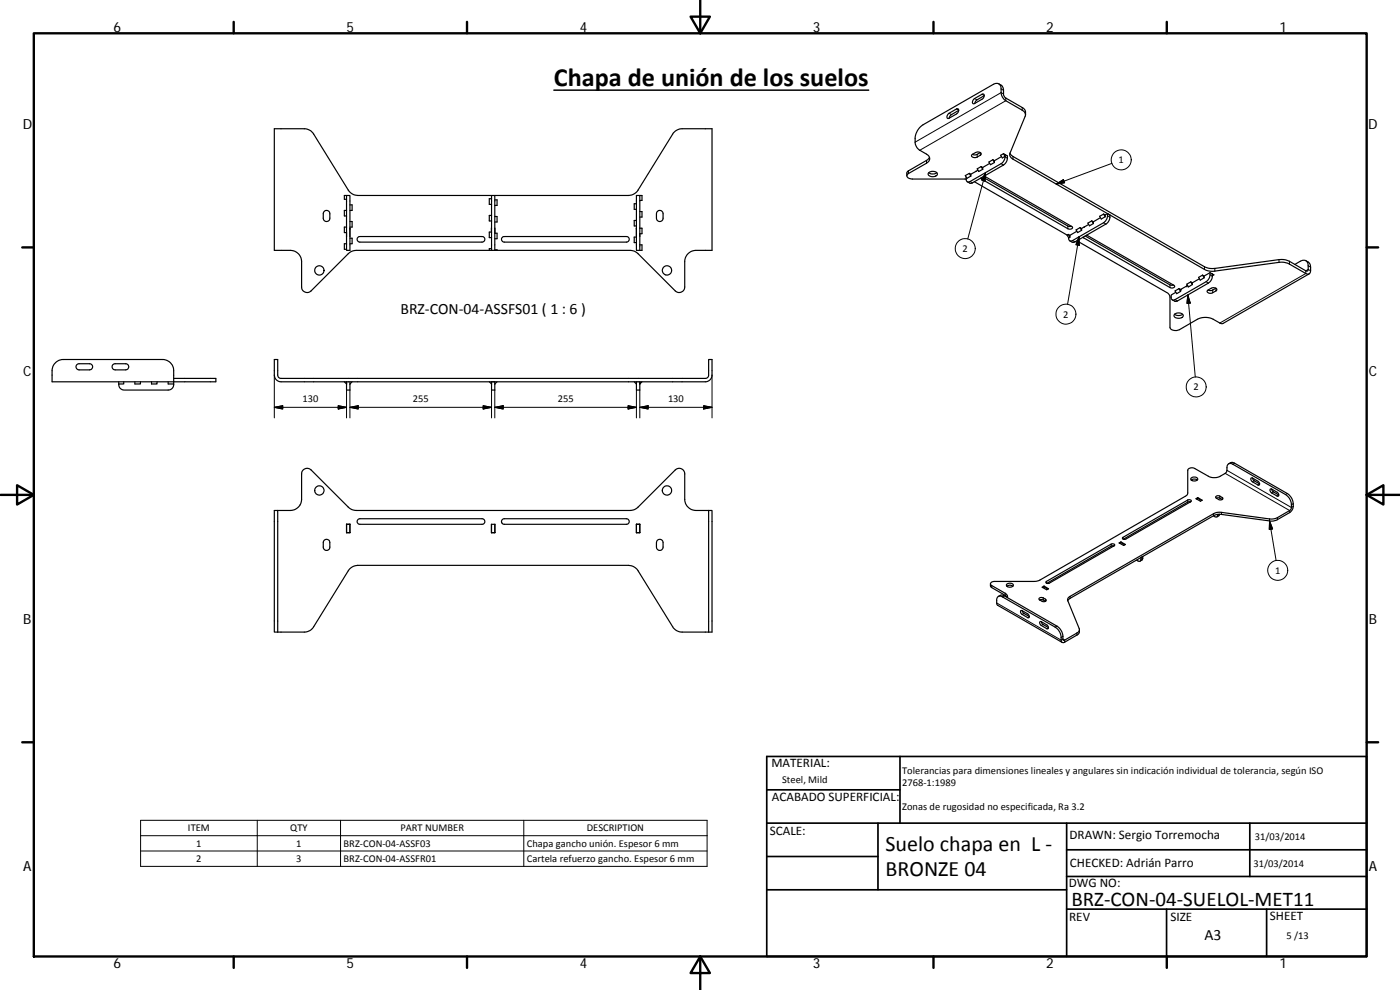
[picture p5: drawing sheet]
<svg xmlns="http://www.w3.org/2000/svg" width="420mm" height="297mm" viewBox="0 0 420 297" stroke-linecap="round" stroke-linejoin="round" font-family="sans-serif">
<g fill="none" stroke="#000" stroke-width=".36">
<path d="M284.7 34.1l2.4-1.4a.51 .51 0 0 1 .6 .2 .51 .51 0 0 1-.1 .6l-.5 .7-2.3 1.3a.57 .57 0 0 1-.7-.3 .57 .57 0 0 1 .3-.8zM287.7 33.1l-2.3 1.4-.5 .9M292.3 29.7l2.4-1.4a.57 .57 0 0 1 .8 .3 .57 .57 0 0 1-.3 .7l-2.7 1.8a.51 .51 0 0 1-.7-.2 .51 .51 0 0 1 .1-.7zM295.4 28.7l-2.2 1.3-.6 1M299.8 25.1a2.42 2.42 0 0 1 1.4 3.1l.5 1.1 5.6 3.3 .5 .8v1M104 58.7h1v16.4h-1zM104 58.7h-.7v1.1h.7M147.5 58.7h-40.1a3.5 3.5 0 0 1-2.9-1.7l-10.4-16.8a3.3 3.3 0 0 0-2.8-1.6h-9v36.5h4.9a3.4 3.4 0 0 1 3.3 3.4v7.6a1.67 1.67 0 0 0 1 1.5 1.67 1.67 0 0 0 1.9-.3l11.1-11.2 1.5-.9 41.5-.1M147.5 59.6h-.7v1.7h.7M147.5 58.7v16.4h1M147.5 58.7h1v16.4M148.5 58.7h40.1a3.5 3.5 0 0 0 2.9-1.7l10.4-16.8a3.4 3.4 0 0 1 2.8-1.6h9v36.5h-4.9a3.4 3.4 0 0 0-3.3 3.4v7.6a1.67 1.67 0 0 1-1 1.5 1.67 1.67 0 0 1-1.8-.3l-11.2-11.2-1.5-.9-41.5-.1"/>
<path d="M148.5 60h.7v1.6h-.7M192 58.7h.7v1.4h-.7M278.7 51.8a1.59 1.59 0 0 1 2.6 .5 1.66 1.66 0 0 1-2.8-.1zM278.7 51.8a2.1 2.1 0 0 0 2.4 0M279 47.2l-.7 .8-5.8 3.4-.3 .4-.1 .9M290 53.7h-16.2a1.16 1.16 0 0 1-1.5-1.4l5.8-3.3a1.44 1.44 0 0 0 .9-1.4 1.44 1.44 0 0 0-.9-1.4l-2.1-1.1a2.97 2.97 0 0 1-1.4-2.4 5.5 5.5 0 0 1 2.4-5.2l21.1-12.2a1.44 1.44 0 0 1 1.7-.1 1.44 1.44 0 0 1 .6 1.5v1.1a3.1 3.1 0 0 0 1.4 2.4l5 2.9a1.45 1.45 0 0 1 .9 1.8l-4.6 11.1a1.43 1.43 0 0 0 .9 1.8l57.5 33a5.1 5.1 0 0 0 3.1 .5l19.2-2.6a5 5 0 0 1 3.2 .5l4.9 2.9a.87 .87 0 0 0 1 .1 .87 .87 0 0 0 .4-.9 2.35 2.35 0 0 0-1.4-3.1M290.9 52l-1.2 .7 .5 .8 1.1-.7M290.9 52l.4 .8M290.9 52l.4 .3M291.3 52.3v.5M291.7 46.4l1.1-.6a1.03 1.03 0 0 1 1.7 .6l-1.2 .7a1.07 1.07 0 0 1-1.7-.5zM292.4 54.5l27.8 16"/>
<path d="M292.9 51.4h.1M292.9 51.4l-1.6 .9M293.5 51.1l-.6 .3M294.2 45.8l-1.3 .7-1.1-.2M294.4 50l-1.1 .7 .4 .8 1.2-.7M294.4 50l.5 .8M294.4 50l.5 .2M294.9 53.1l25.6 14.7 1 .1M294.9 50.2v.6M295.3 52.9l26.4 15.1a.49 .49 0 0 1 .1 .7 .49 .49 0 0 1-.7 .1l-.6-.2-26.2-15.2M297 49l-2.1 1.2M298 47.9l-1.2 .7 .5 .8 1.1-.6"/>
<path d="M298 47.9l.4 .9M298 47.9l.4 .3M298.4 48.2v.6M300.3 46.6l.9-.5 .4 .8-.8 .5zM300.6 47l-2.2 1.2M301.2 46.1l.4 .3M301.6 46.4l.7 .4a2.74 2.74 0 0 1-1.1 2.7l-9.5 5.5h-.5l-.9-.5M301.6 46.4a2.74 2.74 0 0 1-1.2 2.7l-9.3 5.4a.72 .72 0 0 1-.8 0 .72 .72 0 0 1-.3-.7v-.7M303.1 46l.9 .9 57.5 33.1a5.1 5.1 0 0 0 3.1 .5l19.2-2.6a5.2 5.2 0 0 1 3.2 .5l5.1 2.9h.4l.1-.3v-1.2a1.45 1.45 0 0 0-.7-1.6 1.45 1.45 0 0 0-1.7 .2l-1.6 1M97.3 63.5a.97 .97 0 0 1 1.1-.3 .97 .97 0 0 1 .6 .9v1.4a.98 .98 0 0 1-1 1 .98 .98 0 0 1-1-1v-1.6zM104 68.1h-.7v1.7h.7v1.2M104 63.1h-.7v1.7h.7"/>
<path d="M104 73.1h-.7v1.7h.7M105 66.5h.7v1.6h-.7M105 61.5h.7v1.6h-.7M105 71.5h.7v1.6h-.7M105 68.5v2.5M107.6 71.1l37.1-.1a.84 .84 0 0 1 .8 .8 .84 .84 0 0 1-.8 .8h-36.7a.86 .86 0 0 1-.8-.6 .86 .86 0 0 1 .4-.9zM147.5 68.5h.1M147.5 69.6h-.7v1.7h.7M147.5 74.6h-.7v.5M147.5 64.6h-.7v1.7h.7M148.5 65h.7v1.6h-.7M148.5 75l.7 .1"/>
<path d="M148.5 68.5v1.5M148.5 70h.7v1.6h-.7M150.9 71.1l37.1-.1a.84 .84 0 0 1 .8 .8 .84 .84 0 0 1-.8 .8h-36.6a.86 .86 0 0 1-.9-.6 .86 .86 0 0 1 .4-.9zM191 68.5v2.5M191 71.1h-.7v1.7h.7M191 61.1h-.7v1.7h.7M191 66.1h-.7v1.7h.7M192 73.5h.7v1.6h-.7M192 63.5h.7v1.6h-.7M192 68.5h.7v1.6h-.7v.9M192 73.5v1.6M192 73.5v-14.8h-1v16.4h1"/>
<path d="M197.3 63.5a.98 .98 0 0 1 1.1-.3 .98 .98 0 0 1 .6 .9v1.4a.99 .99 0 0 1-1 1 .99 .99 0 0 1-1-1v-1.4zM320.2 70.5l.5 .9M320.6 70.3l.5 .8M320.6 70.3l.5 .3M320.6 70.3l-.4 .2M321.1 70.6v.5M321.1 71.1l-.4 .3M323.2 72.2l27.2 15.7 .7 1.2v9.1a1.98 1.98 0 0 0 2.9 .7l5.4-3.1a5.3 5.3 0 0 1 4.7 0l2.2 1.2h.8l25.8-14.8M323.2 69.4l-2.1 1.2M324.1 68.3l-1.2 .7 .5 .8 1.2-.7M324.1 68.3l.5 .8M324.1 68.3l.5 .3"/>
<path d="M324.6 68.6v.5M325.4 68.1h.1M325.7 70.8l25.4 14.7h1.1M326.1 70.5l26.2 15.1a.45 .45 0 0 1 .2 .6 .45 .45 0 0 1-.6 .2l-.8-.1-26.1-15.1M326.7 67.4l-2.1 1.2M327.6 66.3l-1.1 .7 .5 .8 1.1-.7M327.6 66.3l.5 .8M327.6 66.3l.5 .2M328.1 66.5v.6M330.3 65.3l-2.2 1.2M331.2 64.2l-1.2 .7 .5 .8 1.2-.7M331.2 64.2l.5 .8"/>
<path d="M331.2 64.2l.5 .3M331.7 64.5v.5M332.4 64.1l.7 .4a2.75 2.75 0 0 1-1.2 2.7l-9.3 5.4-.5 .1-1.1-.4M332.4 64.1a2.87 2.87 0 0 1-1.2 2.7l-9.3 5.4a.74 .74 0 0 1-.9 0 .74 .74 0 0 1-.3-.8M332.4 64.1l-.7 .4M352.5 94.3a2.01 2.01 0 0 0 2.4 0M352.6 94.2a1.72 1.72 0 0 1 2.5 .5 1.57 1.57 0 0 1-2.8-.1zM353.8 86.6l-1.2 .7 .5 .8 1.2-.7M353.8 86.6l.5 .8M353.8 86.6l.5 .3M354.3 86.9v.5M354.4 86.8l-.1 .1"/>
<path d="M356.2 85.8h.1M356.2 85.8l-1.8 1M356.4 85.7l-.2 .1M357.4 84.6l-1.2 .7 .5 .8 1.1-.7M357.4 84.6l.4 .8M357.4 84.6l.4 .3M357.8 84.9v.5M360 83.6l-2.2 1.3M360.9 82.5l-1.2 .7 .5 .9 1.2-.7M360.9 82.5l.5 .3M360.9 82.5l.5 .9M361.4 82.8v.6"/>
<path d="M363.1 81.8a2.79 2.79 0 0 1-1.1 2.7l-9.4 5.4a.71 .71 0 0 1-.8 .1 .71 .71 0 0 1-.3-.8v-.7l1.4-.8M363.1 81.8l-1.7 1M363.1 81.8l.7 .4M363.8 82.2a2.75 2.75 0 0 1-1.1 2.7l-9.3 5.4-.7 .1-.9-.4M363.8 82.2l.5 .3-.5 .2M364.9 86.5l-1.1 .6-.9 .1a.44 .44 0 0 0-.7 .3 .44 .44 0 0 0 .6 .4h1l1.1-.6a.55 .55 0 0 0 .2-.7 .55 .55 0 0 0-.7-.3l-.7 .1-1.1 .6M16.6 108.9l1.1-.8 1.3-.2h29.8a3.3 3.3 0 0 1 3.3 3.3v3.4h-36.5v-1.7a4.6 4.6 0 0 1 1-4zM23 109.5l.5-.3 3.4-.1a.92 .92 0 0 1 .9 1 .92 .92 0 0 1-.9 .9h-3.2a.94 .94 0 0 1-.7-1.5zM33.8 109.5l.5-.3 3.4-.1a.92 .92 0 0 1 .9 1 .92 .92 0 0 1-.9 .9h-3.1a.94 .94 0 0 1-.8-1.5zM35.6 114.6a1.83 1.83 0 0 0 1.7 2.4h13.2a1.63 1.63 0 0 0 1.6-1.8M37.1 114.6v.6h-1.5M40.5 114.6v.6h1.7v-.6"/>
<path d="M45.5 114.6v.6h1.6v-.6M50.5 114.6v.6h1.6v-.6M52.1 113.5h12.7v1.1h-12.7M82.3 107.9h1l.1 4.9 .3 .5 .6 .2h127.4l.6-.2 .4-.5v-4.9h1v4.6a2.04 2.04 0 0 1-2 2.1h-127.4a2.04 2.04 0 0 1-2-2.1zM103.3 114.6l.7 .6M104 114.6v2.4h1v-2.4M105.7 114.6l-.7 .6M146.8 114.6l.7 .6M147.5 114.6v2.4h1v-2.4M149.2 114.6l-.7 .6M190.3 114.6l.7 .6M191 114.6v2.4h1v-2.4v.6l.7-.6"/>
<path d="M368.7 139.2l.9-.5 .7 .2 16 9.2a3.7 3.7 0 0 1 .7 5.7l-3.9 2.3-1.4 .3-15.5-2.1-1.7 .3-43.4 24.9-.6 .8M82.3 153.2h1v36.5h-1zM83.3 153.2h3.9a3.4 3.4 0 0 0 3.3-3.4v-7.6a1.67 1.67 0 0 1 1-1.5 1.67 1.67 0 0 1 1.9 .3l11.1 11.2 1.1 .7 1.3 .3 82.7-.1 .8-.2 1.1-.7 11.2-11.2a1.67 1.67 0 0 1 1.8-.4 1.67 1.67 0 0 1 1 1.6v7.6a3.4 3.4 0 0 0 3.3 3.4h3.9M104 157.3h1v2.5h-1zM104 157.3h1M107.4 155.9l.6-.3h36.7a.84 .84 0 0 1 .8 .9 .84 .84 0 0 1-.8 .8h-36.7a.82 .82 0 0 1-.8-.5 .82 .82 0 0 1 .2-.9zM147.5 157.3h1v2.5h-1zM148.5 157.3v2.5M150.8 155.9l.6-.3h36.6a.84 .84 0 0 1 .8 .9 .84 .84 0 0 1-.8 .8h-36.6a.82 .82 0 0 1-.8-.5 .82 .82 0 0 1 .2-.9zM191 157.3h1v2.5h-1zM191 157.3h1M212.7 153.2h1v36.5h-1z"/>
<path d="M357.1 150.6h.1M357.2 150.6h-.7l-19.4 11.2M357.5 144a1.53 1.53 0 0 1 1.8 0M357.6 143.4a1.13 1.13 0 0 1 1.8 .5 1.26 1.26 0 0 1-2-.3zM358.9 149.6l.6-.3 1.3 .8-.5 .3zM359.5 149.3v.2M359.5 149.5l1.1 .7M359.5 149.5l-.4 .2M364.8 149l.9-.3 1.1 .6a.51 .51 0 0 1 0 .7 .51 .51 0 0 1-.7 0l-1-.5zM365.1 149.5l.8-.1 .9 .5M365.5 154.3a.59 .59 0 0 1-.2 .7 .59 .59 0 0 1-.7 0l-.4-.2M366 154.3l-.1 .4-.7 .4"/>
<path d="M375.5 143.4l2 1a.56 .56 0 0 1 .6 .6 .56 .56 0 0 1-.6 .5l-1.6-1a.88 .88 0 0 1-.4-1.1zM375.9 143.4l.3 .7 1.8 1.1M381.2 146.8l.4-.1 1.7 1a.64 .64 0 0 1 .5 .5 .64 .64 0 0 1-.4 .7l-1.9-1.1zM381.7 146.7l.3 .7 1.8 1.1M97.3 162.1a.99 .99 0 0 1 1.1-.2 .99 .99 0 0 1 .6 .9v1.3a.98 .98 0 0 1-1 1.1 .98 .98 0 0 1-1-1.1v-1.5zM197.3 162.1a1 1 0 0 1 1.1-.2 1 1 0 0 1 .6 .9v1.3a.99 .99 0 0 1-1 1.1 .99 .99 0 0 1-1-1.1v-1.3zM297.3 175.2l.2 1 4.2 2.4 .6 .7v-.6l-.4-.5-4.3-2.5a.69 .69 0 0 1-.2-.9 .69 .69 0 0 1 .8-.3h12.2l1.7-.5 43.8-25.2 .6-.9v-6.8a1.46 1.46 0 0 1 2.1-.5l4.1 2.3a3.9 3.9 0 0 0 3.5 0l1.9-1.3 .1-1.3a1.07 1.07 0 0 1 .5-1.1 1.07 1.07 0 0 1 1.3 .1l15.8 9.1a3.9 3.9 0 0 1 1.6 4.4l-4 2.5-1.7 .4-15.5-2-1 .1-1 .3-43.3 25-.5 1 3.5 8.9-.7 .9-3.7 2.2-.3 .1-.2-.3a4.1 4.1 0 0 0-1.8-4l-16-9.3-.7-.1-.9 .5M302.2 175.9a1.42 1.42 0 0 1 1.8 0M302.2 175.2a1.14 1.14 0 0 1 1.9 .5 1.19 1.19 0 0 1-2.1-.2zM311.9 179.5l.8-.2 1.1 .5a.52 .52 0 0 1 0 .7 .52 .52 0 0 1-.8 0l-1.1-.6zM312.8 176.2l.5-.3 1.4 .8-.6 .3zM313.3 175.9v.2"/>
<path d="M313.3 176.1l1.2 .6M313.3 176.1l-.3 .2M313.9 174.5l19.7-11.3a.52 .52 0 0 1 .6 0 .52 .52 0 0 1 .3 .5l-19.7 11.3a.53 .53 0 0 1-.6 .1 .53 .53 0 0 1-.3-.6zM334 163.8l.1 .1M334.3 163.8l-.8 .1-19.4 11.1M335.9 162.9l.5-.3 1.3 .8-.5 .3zM336.4 162.8l1.2 .7M336.4 162.8l-.4 .2M336.4 162.6v.2M336.9 161.3l19.7-11.3a.53 .53 0 0 1 .6-.1 .53 .53 0 0 1 .3 .6l-19.6 11.2a.58 .58 0 0 1-.6 .2 .58 .58 0 0 1-.4-.6zM341.1 168.1l.4 .2a.55 .55 0 0 0 .7 .1 .55 .55 0 0 0 .2-.6v-.5l.6-.3-.2 1-.6 .4M83.3 189.7h8a3.2 3.2 0 0 0 2.8-1.7l10.4-16.8a3.5 3.5 0 0 1 2.9-1.6h81.2a3.5 3.5 0 0 1 2.9 1.6l10.4 16.8a3.3 3.3 0 0 0 2.8 1.7h8"/>
<path d="M306.4 183.2l2 1a.56 .56 0 0 1 .6 .6 .56 .56 0 0 1-.6 .5l-1.6-1a.82 .82 0 0 1-.4-1.1zM306.8 183.3l.3 .6 1.8 1.1M312 180l.7-.1 1.1 .5M312.1 186.5h.4l1.7 1a.57 .57 0 0 1 .5 .6 .57 .57 0 0 1-.5 .5l-1.8-1-.4-.7zM312.5 186.6l.5 .8 1.7 .9M323.9 188.9v.8l-.3 .6-4.1 2.4a.65 .65 0 0 1-.7 .1 .65 .65 0 0 1-.3-.7 4 4 0 0 0-1.8-3.9l-15.8-9.1a1.05 1.05 0 0 0-1.3-.1 1.05 1.05 0 0 0-.5 1.1v1l.3 .5 19.4 11.1"/>
<circle cx="95.8" cy="81.1" r="1.4"/>
<circle cx="200.2" cy="81.2" r="1.39"/>
<circle cx="95.8" cy="147.2" r="1.39"/>
<circle cx="200.2" cy="147.2" r="1.4"/>
</g>
<g fill="#000">
<circle cx="105" cy="68.5" r=".18"/>
<circle cx="191" cy="68.5" r=".18"/>
<circle cx="354.4" cy="86.8" r=".18"/>
<circle cx="356.2" cy="85.8" r=".18"/>
</g>
<g fill="none" stroke="#000" stroke-width=".3">
<path d="M284.8 34l.7 .4M287.1 32.7l.6 .4M292.5 29.6l.7 .4M294.7 28.3l.7 .4M300.4 26.7l.8 .4M301.2 28.2l-.8-.4-25.8 14.9M301.8 29.4v.8l-25.8 14.9M306.8 32.3v.8M272.6 51.3v.8M278.1 48.1v.9M291.1 54.5l.7 .4M293.3 46.3v.8"/>
<path d="M294.2 45.8v.8M294.6 53.3v.4M295.8 51.8l-5.4 19.9M295.8 51.8l-.2 2.5-.9-.2zM300.4 49.1l.8 .4M301.6 47.1l.7 .4M304 46.9v.9M317 55.2l2.1-1.3 .4 .9zM333.7 49l-16.7 6.2M320.5 67.8v.8M321.9 72.2l.7 .4M323.8 71.1l-3.4 20.2"/>
<path d="M323.8 71.1l.1 2.5-1-.2zM325.2 71.1v.3M331.2 66.8l.7 .4M332.4 64.8l.7 .4M383.8 77.9v.8M387 78.4v.8M392.6 79.8l.7 .4M351.1 85.5v.8M352.6 89.9l.8 .4M356.5 88.5l2.2 24.6M356.5 88.5l.7 2.4-1 .1zM361.5 80v.8"/>
<path d="M362 84.5l.7 .4M363.1 82.5l.7 .4M363.9 87v.8M364.6 80.5v.8M364.9 86.5v.8M393.3 81.3l-.7-.5-.7 .5v.8l-25.8 14.8M82.3 112.5v12.9M104 117v8.4M105 117v8.4M147.5 117v8.4M148.5 117v8.4M191 117v8.4"/>
<path d="M192 117v8.4M213.7 112.5v12.9M82.3 122.2l2.5-.5v1zM82.3 122.2h21.7M101.5 121.7l2.5 .5-2.5 .5zM105 122.2l2.5-.5v1zM105 122.2h42.5M145 121.7l2.5 .5-2.5 .5zM148.5 122.2l2.5-.5v1zM148.5 122.2h42.5M188.5 121.7l2.5 .5-2.5 .5zM192 122.2l2.5-.5v1z"/>
<path d="M192 122.2h21.7M211.2 121.7l2.5 .5-2.5 .5zM370.5 139l-.5 .3M356.5 150v.6M364.2 154.1v.6M365.8 154.3l-.3 .2M366.1 148.9v.6M366.6 153.7v.6M366.8 149.3v.6M367.7 142l19.3 11.2v.6M368.2 141.1l19.4 11.2 .5-.3M376.4 144.3l-.5 .2"/>
<path d="M378 145.2l-.5 .3M381 155.7l2 12.5M381 156.3l.9 2.4-1 .2zM382.2 147.6l-.6 .3M383.4 155.3v.6M383.8 148.6l-.5 .2M386.3 148.1l-.5 .3M388.1 151.2l-.5 .2M297.6 175.7v.6M301.4 178.8l-.5 .3M301.7 178v.6M313.1 179.4v.6"/>
<path d="M313.8 179.8v.6M314 174.5v.5M321.1 178.9v.6M333.5 163.3v.6M337 161.2v.5M343 167.5l-.6 .3M299.1 180.9l19.4 11.2 .5-.3 .5 .3v.6M307.3 184l-.5 .3M308.9 185l-.5 .3M313 187.4l-.5 .3M314.7 188.4l-.5 .2M317.2 187.9l-.5 .3"/>
<path d="M319 190.9l-.5 .4M323.2 189.9v.6M42.2 246.1h170v13.8h-170zM42.2 250.7h170M42.2 255.3h170M77.2 246.1v13.8M102.2 246.1v13.8M157.2 246.1v13.8"/>
<circle cx="336.5" cy="48" r="3"/>
<circle cx="289.7" cy="74.6" r="3"/>
<circle cx="319.9" cy="94.3" r="3"/>
<circle cx="359" cy="116.1" r="3"/>
<circle cx="383.5" cy="171.1" r="3"/>
</g>
<g fill="none" stroke="#000" stroke-width=".71">
<path d="M10.1 10h400.1v277h-400.1zM70.1 6.6v3.4M140.2 6.6v3.4M207.3 5h5.8l-2.9 5zM210.2 0v10M280.2 6.6v3.4M350.2 6.6v3.4M6.7 74.2h3.4M410.2 74.2h3.4M.2 148.5h9.9M5.1 145.6l5 2.9-5 2.9zM410.2 148.5l5-2.9v5.8z"/>
<path d="M410.2 148.5h9.9M6.7 222.7h3.4M410.2 222.7h3.4M70.1 287v3.4M140.2 287v3.4M210.2 287l2.9 5h-5.8zM210.2 287v10M280.2 287v3.4M350.2 287v3.4"/>
</g>
<g fill="none" stroke="#000" stroke-width=".51">
<path d="M230.1 237h40M270.1 227v20M410.2 227h-180.1v60h180v-60M230.1 257h33.4M230.1 247h180M263.5 247v20M320.1 255h90M320.1 247v40M375.1 247v16M230.1 267h90M320.1 272.8h90M320.1 263h90"/>
<path d="M350.1 272.8v14.2M380.1 272.8v14.2"/>
</g>
<path d="M166.2 27.1h94.5" fill="none" stroke="#000" stroke-width=".46"/>
<g fill="#000" stroke="#000" stroke-width=".3">
<path d="M295.8 51.8l-.2 2.5-.9-.2zM317 55.2l2.1-1.3 .4 .9zM323.8 71.1l.1 2.5-1-.2zM356.5 88.5l.7 2.4-1 .1zM82.3 122.2l2.5-.5v1zM101.5 121.7l2.5 .5-2.5 .5zM105 122.2l2.5-.5v1zM145 121.7l2.5 .5-2.5 .5zM148.5 122.2l2.5-.5v1zM188.5 121.7l2.5 .5-2.5 .5zM192 122.2l2.5-.5v1zM211.2 121.7l2.5 .5-2.5 .5z"/>
<path d="M381 156.3l.9 2.4-1 .2z"/>
</g>
<text font-size="7.9" x="166.2" y="26">Chapa de unión de los suelos</text>
<g font-size="6.6">
<text x="265.8" y="255.2">Suelo chapa en L ‐</text>
<text x="265.8" y="262.8">BRONZE 04</text>
</g>
<text font-size="6.3" x="321.5" y="271.9">BRZ‐CON‐04‐SUELOL‐MET11</text>
<g font-size="4.7">
<text x="120.2" y="94.1">BRZ‐CON‐04‐ASSFS01 ( 1 : 6 )</text>
<text x="361.5" y="282">A3</text>
</g>
<g font-size="4.2">
<text x="34" y="9.6">6</text>
<text x="104" y="9.6">5</text>
<text x="174" y="9.6">4</text>
<text x="244" y="9.6">3</text>
<text x="314" y="9.6">2</text>
<text x="384" y="9.6">1</text>
<text x="6.8" y="38.7">D</text>
<text x="410.6" y="38.7">D</text>
<text x="7" y="112.9">C</text>
<text x="410.8" y="112.9">C</text>
<text x="7" y="187.1">B</text>
<text x="410.8" y="187.1">B</text>
<text x="7" y="261.3">A</text>
<text x="410.8" y="261.3">A</text>
<text x="34" y="290.4">6</text>
<text x="104" y="290.4">5</text>
<text x="174" y="290.4">4</text>
<text x="244" y="290.4">3</text>
<text x="314" y="290.4">2</text>
<text x="384" y="290.4">1</text>
</g>
<g font-size="3.9">
<text x="231.5" y="230.3">MATERIAL:</text>
<text x="231.6" y="240.4">ACABADO SUPERFICIAL:</text>
<text x="231.1" y="250.6">SCALE:</text>
<text x="321" y="251.9">DRAWN: Sergio Torremocha</text>
<text x="321.1" y="260.3">CHECKED: Adrián Parro</text>
<text x="320.8" y="266.2">DWG NO:</text>
<text x="381.1" y="275.9">SHEET</text>
<text x="320.9" y="276.2">REV</text>
<text x="351.2" y="276.3">SIZE</text>
</g>
<g font-size="3.1">
<text x="335.7" y="49">1</text>
<text x="288.9" y="75.6">2</text>
<text x="319.1" y="95.3">2</text>
<text x="358.2" y="117.1">2</text>
<text x="90.8" y="120.7">130</text>
<text x="123.9" y="120.7">255</text>
<text x="167.4" y="120.7">255</text>
<text x="200.5" y="120.7">130</text>
<text x="382.7" y="172.1">1</text>
<text x="270.7" y="232.2">Tolerancias para dimensiones lineales y angulares sin indicación individual de tolerancia, según ISO</text>
<text x="234.7" y="234.9">Steel, Mild</text>
<text x="270.7" y="235.8">2768‐1:1989</text>
<text x="270.7" y="243">Zonas de rugosidad no especificada, Ra 3.2</text>
<text x="56.4" y="249.4">ITEM</text>
<text x="87.1" y="249.4">QTY</text>
<text x="120.2" y="249.4">PART NUMBER</text>
<text x="176.1" y="249.4">DESCRIPTION</text>
<text x="58.9" y="254">1</text>
<text x="88.9" y="254">1</text>
<text x="103.1" y="254">BRZ‐CON‐04‐ASSF03</text>
<text x="158.1" y="254.1">Chapa gancho unión. Espesor 6 mm</text>
<text x="376.6" y="252">31/03/2014</text>
<text x="58.9" y="258.6">2</text>
<text x="88.9" y="258.6">3</text>
<text x="103.1" y="258.6">BRZ‐CON‐04‐ASSFR01</text>
<text x="158.1" y="258.7">Cartela refuerzo gancho. Espesor 6 mm</text>
<text x="376.2" y="260.1">31/03/2014</text>
<text x="386" y="281.6">5 /13</text>
</g>
</svg>
